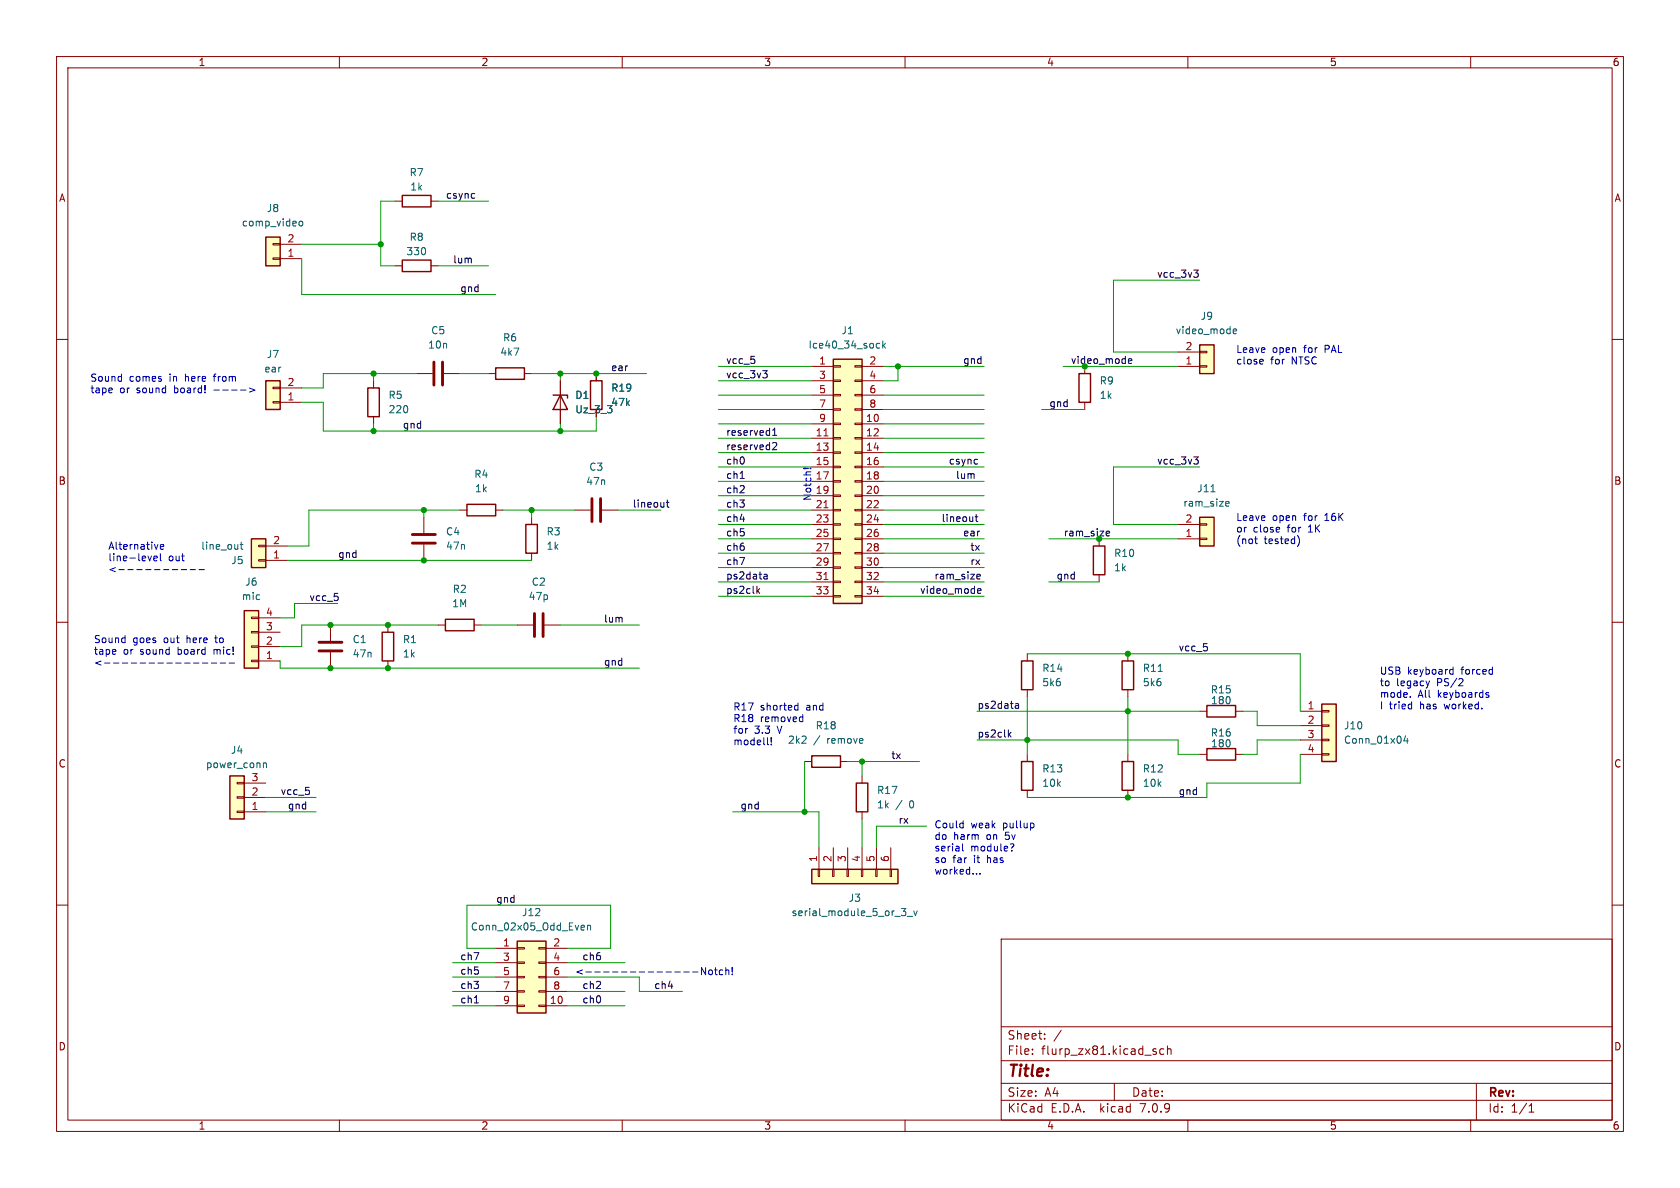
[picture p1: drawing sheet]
<svg xmlns="http://www.w3.org/2000/svg" width="297mm" height="210mm" viewBox="0 0 297 210" stroke-linecap="round" stroke-linejoin="round" font-family="sans-serif">
<g fill="none" stroke="#840000" stroke-width=".18">
<path d="M10 10h277v190h-277zM12 12h273v186h-273zM60 10v2M110 10v2M160 10v2M210 10v2M260 10v2M69.8 35.6h1.3M76.2 35.6h1.3M10 60h2M48.3 43.1h1.2v.2h-1.2zM48.3 45.6h1.2v.2h-1.2z"/>
<path d="M49.5 45.7h3.8M49.5 43.2h3.8M69.8 47h1.3M76.2 47h1.3M285 60h2M48.3 68.5h1.2v.2h-1.2zM48.3 71h1.2v.2h-1.2zM49.5 71.1h3.8M49.5 68.6h3.8M66 67.3v1.3M66 73.7v1.2M73.7 66h2.8"/>
<path d="M78.5 66h2.8M86.4 66h1.2M92.7 66h1.3M99.1 67.3v7.6M105.4 66v1.3M143.5 64.8h3.8M143.5 74.9h3.8M143.5 77.5h3.8M143.5 67.3h3.8M143.5 69.9h3.8M143.5 72.4h3.8M147.3 79.9h1.3v.2h-1.3z"/>
<path d="M147.3 77.3h1.3v.3h-1.3zM147.3 74.8h1.3v.3h-1.3zM147.3 72.3h1.3v.2h-1.3zM147.3 69.7h1.3v.3h-1.3zM147.3 67.2h1.3v.2h-1.3zM147.3 64.6h1.3v.3h-1.3zM151.1 79.9h1.3v.2h-1.3zM151.1 77.3h1.3v.3h-1.3zM151.1 74.8h1.3v.3h-1.3zM151.1 72.3h1.3v.2h-1.3zM151.1 69.7h1.3v.3h-1.3zM151.1 67.2h1.3v.2h-1.3z"/>
<path d="M151.1 64.6h1.3v.3h-1.3zM152.4 64.8h3.8M152.4 74.9h3.8M152.4 77.5h3.8M152.4 67.3h3.8M152.4 69.9h3.8M152.4 72.4h3.8M191.8 64.8v1.2M191.8 71.1v1.3M208.3 64.8h3.8M208.3 62.2h3.8M212.1 62.1h1.3v.3h-1.3z"/>
<path d="M212.1 64.6h1.3v.3h-1.3zM45.7 96.4h1.3v.2h-1.3zM45.7 98.9h1.3v.3h-1.3zM47 99.1h3.8M47 96.5h3.8M74.9 91.4v2.8M74.9 96.3v2.8M81.3 90.2h1.2M87.6 90.2h1.3M94 91.4v1.3M94 97.8v1.3M101.6 90.2h2.8"/>
<path d="M106.4 90.2h2.8M143.5 90.2h3.8M143.5 95.3h3.8M143.5 92.7h3.8M143.5 80h3.8M143.5 82.6h3.8M143.5 85.1h3.8M143.5 87.6h3.8M143.5 97.8h3.8M147.3 97.7h1.3v.2h-1.3zM147.3 95.1h1.3v.3h-1.3zM147.3 92.6h1.3v.2h-1.3z"/>
<path d="M147.3 90h1.3v.3h-1.3zM147.3 87.5h1.3v.3h-1.3zM147.3 85h1.3v.2h-1.3zM147.3 82.4h1.3v.3h-1.3zM151.1 97.7h1.3v.2h-1.3zM151.1 95.1h1.3v.3h-1.3zM151.1 92.6h1.3v.2h-1.3zM151.1 90h1.3v.3h-1.3zM151.1 87.5h1.3v.3h-1.3zM151.1 85h1.3v.2h-1.3zM151.1 82.4h1.3v.3h-1.3zM152.4 90.2h3.8"/>
<path d="M152.4 95.3h3.8M152.4 92.7h3.8M152.4 80h3.8M152.4 82.6h3.8M152.4 85.1h3.8M152.4 87.6h3.8M152.4 97.8h3.8M194.3 95.3v1.2M208.3 95.3h3.8M208.3 92.7h3.8M212.1 92.6h1.3v.2h-1.3zM212.1 95.1h1.3v.3h-1.3z"/>
<path d="M10 110h2M44.4 109.1h1.3v.2h-1.3zM44.4 111.6h1.3v.3h-1.3zM44.4 114.2h1.3v.2h-1.3zM44.4 116.7h1.3v.3h-1.3zM45.7 116.8h3.8M45.7 114.3h3.8M45.7 111.8h3.8M45.7 109.2h3.8M58.4 110.5v2.8M58.4 115.3v2.8M68.6 110.5v1.3"/>
<path d="M68.6 116.8v1.3M77.5 110.5h1.2M83.8 110.5h1.3M91.4 110.5h2.8M96.3 110.5h2.8M143.5 100.3h3.8M143.5 102.9h3.8M143.5 105.4h3.8M147.3 105.3h1.3v.2h-1.3zM147.3 102.7h1.3v.3h-1.3zM147.3 100.2h1.3v.3h-1.3zM151.1 105.3h1.3v.2h-1.3z"/>
<path d="M151.1 102.7h1.3v.3h-1.3zM151.1 100.2h1.3v.3h-1.3zM152.4 100.3h3.8M152.4 102.9h3.8M152.4 105.4h3.8M181.6 115.6v1.2M194.3 101.6v1.3M199.4 115.6v1.2M285 110h2M41.9 138.3h1.3v.3h-1.3zM43.2 138.4h3.8M142.2 134.6h1.3"/>
<path d="M148.6 134.6h1.3M152.4 137.2v1.2M181.6 121.9v1.3M181.6 133.4v1.2M181.6 139.7v1.3M199.4 121.9v1.3M199.4 133.4v1.2M199.4 139.7v1.3M212.1 125.7h1.3M212.1 133.4h1.3M218.4 125.7h1.3M218.4 133.4h1.3"/>
<path d="M229.9 125.7h3.8M229.9 128.3h3.8M229.9 130.8h3.8M229.9 133.4h3.8M233.7 133.2h1.2v.3h-1.2zM233.7 130.7h1.2v.2h-1.2zM233.7 128.1h1.2v.3h-1.2zM233.7 125.6h1.2v.3h-1.2zM10 160h2M41.9 140.8h1.3v.3h-1.3zM41.9 143.4h1.3v.2h-1.3zM43.2 143.5h3.8"/>
<path d="M43.2 141h3.8M144.7 153.7h.2v1.2h-.2zM144.8 149.9v3.8M147.2 153.7h.2v1.2h-.2zM147.3 149.9v3.8M149.7 153.7h.3v1.2h-.3zM149.9 149.9v3.8M152.3 153.7h.2v1.2h-.2zM152.4 143.5v1.3M152.4 149.9v3.8M154.8 153.7h.3v1.2h-.3zM154.9 149.9v3.8"/>
<path d="M157.4 153.7h.2v1.2h-.2zM157.5 149.9v3.8M285 160h2M87.6 167.6h3.8M87.6 177.8h3.8M87.6 170.2h3.8M87.6 172.7h3.8M87.6 175.3h3.8M91.4 177.7h1.3v.2h-1.3zM91.4 175.1h1.3v.3h-1.3zM91.4 172.6h1.3v.2h-1.3zM91.4 170.1h1.3v.2h-1.3z"/>
<path d="M91.4 167.5h1.3v.3h-1.3zM95.2 177.7h1.3v.2h-1.3zM95.2 175.1h1.3v.3h-1.3zM95.2 172.6h1.3v.2h-1.3zM95.2 170.1h1.3v.2h-1.3zM95.2 167.5h1.3v.3h-1.3zM96.5 167.6h3.8M96.5 177.8h3.8M96.5 170.2h3.8M96.5 172.7h3.8M96.5 175.3h3.8M177 166h108v32h-108z"/>
<path d="M60 198v2M110 198v2M160 198v2M177 194.5h108M177 191.5h108M177 187.5h108M177 181.5h108M182.5 186.3v.1M182.5 185.5v.1M184.7 183.6v.1M184.7 182.8v.1M187.6 182.1l-1.3 2"/>
<path d="M197 191.5v3M204 185.9l.4 .1 .1 .2-.3 .2h-.2M204 185.4l.4 .1M205.7 185.5l-.4-.1-.3 .3v.4l.2 .2h.5M206.4 185.5l.2-.1 .4 .1v.9M206.4 184.9v1.5M210 198v2M260 198v2M261 191.5v6.5M270.3 196.6h.9M270.3 195.5l.4-.4v1.5"/>
</g>
<g fill="none" stroke="#840000" stroke-width=".25">
<path d="M71.1 34.5h5.1v2.1h-5.1zM47 41.9h2.5v5.1h-2.5zM71.1 46h5.1v2h-5.1zM47 67.3h2.5v5.1h-2.5zM65 68.6h2.1v5.1h-2.1zM87.6 65h5.1v2.1h-5.1zM97.8 69.9h2.5v.5M99.1 69.9l1.2 2.5h-2.5zM104.4 67.3h2v5.1h-2zM147.3 63.5h5.1v43.2h-5.1zM190.8 66h2v5.1h-2zM212.1 61h2.5v5h-2.5z"/>
<path d="M44.4 95.3h2.6v5h-2.6zM82.5 89.2h5.1v2h-5.1zM93 92.7h2v5.1h-2zM193.3 96.5h2v5.1h-2zM212.1 91.4h2.5v5.1h-2.5zM43.2 108h2.5v10.1h-2.5zM67.6 111.8h2v5h-2zM78.7 109.5h5.1v2h-5.1zM180.6 116.8h2v5.1h-2zM198.4 116.8h2v5.1h-2zM40.6 137.2h2.6v7.6h-2.6zM143.5 133.6h5.1v2h-5.1z"/>
<path d="M151.4 138.4h2v5.1h-2zM180.6 134.6h2v5.1h-2zM198.4 134.6h2v5.1h-2zM213.4 124.7h5v2h-5zM213.4 132.3h5v2.1h-5zM233.7 124.5h2.5v10.1h-2.5zM143.5 153.7h15.2v2.5h-15.2zM91.4 166.4h5.1v12.7h-5.1z"/>
</g>
<path d="M76.7 64v4.1M78.2 64v4.1M72.9 94.5h4.1M72.9 96h4.1M104.6 88.1v4.1M106.2 88.1v4.1M56.4 115.1h4.1M56.4 113.5h4.1M94.5 108.5v4M96 108.5v4" fill="none" stroke="#840000" stroke-width=".51"/>
<g fill="#ffffc2" stroke="#ffffc2" stroke-width=".18">
<path d="M47 41.9h2.5v5.1h-2.5z"/>
<path d="M47 67.3h2.5v5.1h-2.5z"/>
<path d="M233.7 124.5h2.5v10.1h-2.5z"/>
<path d="M43.2 108h2.5v10.1h-2.5z"/>
<path d="M40.6 137.2h2.6v7.6h-2.6z"/>
<path d="M91.4 166.4h5.1v12.7h-5.1z"/>
<path d="M212.1 61h2.5v5h-2.5z"/>
<path d="M212.1 91.4h2.5v5.1h-2.5z"/>
<path d="M147.3 63.5h5.1v43.2h-5.1z"/>
<path d="M44.4 95.3h2.6v5h-2.6z"/>
<path d="M143.5 153.7h15.2v2.5h-15.2z"/>
</g>
<g fill="none" stroke="#006464" stroke-width=".18">
<path d="M52.9 39.2l.2-.1 .4 .1v.5l-.1 .2h-.3l-.2-.1zM218 58.6l.6-.1v-.3h-.4l-.2 .1 .1 .6h.5M155.2 60.7l.3 .1M155.5 61.5h-.3M156.1 60.3v1.2M156.2 61.1l.3 .4M156.5 60.7l-.4 .5M42.5 96.3h.4M42.6 95.8v1.1l.3 .2M214.1 86.9h.7M216.7 89.4h.5M216.7 88.7l.4-.1 .2 .3-.6 .2"/>
<path d="M204.8 118.7h.7M46.6 134.9v.8M46.6 135l.1-.1h.4v.8M248.5 130.1l-.3 .9h.8M248.8 130.5v.9M102.9 163.6h.4v.3l-.6 .1M103.3 164.3l-.4 .1M103.9 163.7l.1-.1h.4v.8M103.9 163.6v.8M159.4 160.6h.7l-.4 .5 .4 .1v.4l-.2 .3h-.4M160.4 162h1M161.5 161l.3 .9 .3-.9"/>
</g>
<path d="M145.7 77.1h.7M145.7 89.8h.7M145.7 102.5h.7" fill="none" stroke="#a90000" stroke-width=".18"/>
<g fill="none" stroke="#0f0f0f" stroke-width=".18">
<path d="M83.8 34.2l.1 .1M83.9 35h-.1M211 47.7h.8l-.4 .5 .4 .2v.4l-.2 .2h-.4M133.4 63.6v.5M134.8 65.5h.8l-.4 .5 .4 .1v.5l-.2 .2h-.4M136.6 77h.7M136.6 76.1l.4-.4v1.3M136.7 78.3l.4-.1 .2 .4-.8 .9h.8M199.5 63.8l.6-.1-.1-.2-.3-.1-.2 .2 .1 .6h.4M117.8 88.8h.5M118 88.4v1.1l.3 .2M130.8 84.6h.8"/>
<path d="M172.4 91.4h.5M172.6 90.9v1.1l.3 .2M172.7 81.2l.1 .1M172.8 82h-.1M195.6 94.7h.5M195.6 94l.4-.1 .2 .3-.6 .1M211 80.8h.8l-.4 .5 .4 .1v.4l-.2 .2h-.4M59.7 105.5v.5M133.9 104.4l.4 .5M134.3 104.1l-.5 .4M135.1 101.6h.5v.8M135.1 102.3h.5"/>
<path d="M135.6 101.8l-.5 .1M172.8 101.6l.3-.1 .2 .3-.6 .1M172.8 102.3h.4M172.8 104.5l.6-.1v-.3h-.4l-.2 .1 .1 .6h.5M213.4 114.4v.5M54.6 139.8v.5M178.4 129.8l.3 .5M178.7 129.5l-.4 .4M179.5 124.4h.5l.1 .8M179.5 125.2h.6M180.1 124.7l-.6 .1M83.9 177.3h.7"/>
</g>
<g fill="none" stroke="#0000c2" stroke-width=".18">
<path d="M42.5 69h1M44.1 68.6l1 .4-1 .3M222.9 63.5l.4 .1v.2l-.6 .1M223.3 64.3l-.4 .1M26.8 98.3l-.3 .8M27.2 98.7l.6-.1-.1-.2-.3-.1-.2 .2 .1 .6h.4M28.3 96.7l.6-.1v-.3h-.4l-.2 .1 .1 .6h.5M28.3 97.9v1.1l.2 .1M142.1 82.8h.8M143.2 82.8h.1M221.8 95.3h.5M222 96l.3 .1"/>
<path d="M229.4 94.7a1.47 1.47 0 0 1 0 1.9M17.9 116.8l-1 .4 1 .4M18.5 117.2h1M20.1 117.2h.9M20.4 100.3l-.9 .4 .9 .4M21 100.7h1M21.6 117.2h1M22.6 100.7h1M23.2 117.2h1M24.2 100.7h.9M24.8 117.2h.9M25.7 100.7h1"/>
<path d="M26.3 117.2h1M27.3 100.7h1M27.9 117.2h1M28.9 100.7h1M29.5 117.2h1M30.5 100.7h.9M31.1 117.2h.9M32 100.7h1M32.6 117.2h1M33.6 100.7h1M34.2 117.2h1M35.2 100.7h.9"/>
<path d="M35.8 117.2h.9M37.4 117.2h.9M38.9 117.2h1M40.5 117.2h1M256.5 118.3l.4 .1M256.9 117.9v1.3M256.9 119.1l-.4 .1M135.7 131.5l.2 .2M136.4 131.5v.2M136.4 130.4v.8M140.7 124.7h.4M141.1 124.3v1.2"/>
<path d="M141.1 125.5h-.4M141.8 126.7l.1 .1M141.9 126.3v1.3M141.9 127.5l-.1 .1M249.3 123.2v.1M252.7 120.4l-.3 .8M258.5 120l.1 .2v.3l-.7 .7h.7M262.9 122.8l.3 .1v.2l-.1 .2h-.3M262.9 122.4l.3 .1M170.2 145.5l.1 .1M170.2 149.2v1.1l.1 .1M170.3 145.1v1.2"/>
<path d="M170.3 146.3h-.1M173.2 154.4v.1M178.9 150.3v.1M179 149.2l.2 .3-.3 .4M182.7 145.6l.1 .1-.1 .6M103 171.5l-1 .3 1 .4M103.6 171.8h.9M105.1 171.8h1M106.7 171.8h1M108.3 171.8h1M109.9 171.8h.9M111.4 171.8h1"/>
<path d="M113 171.8h1M114.6 171.8h.9M116.2 171.8h.9M117.7 171.8h1M119.3 171.8h1M120.9 171.8h.9M122.4 171.8h1M124.7 171v1.3l-.7-1.3v1.3M125.4 171.5h.3l.3 .2v.4l-.3 .2-.3-.1-.1-.1zM126.3 171.5h.5M126.5 171v1.1l.3 .2M127.8 171.5h-.4l-.2 .2 .1 .5h.5"/>
<path d="M128.3 171.6l.2-.1h.3l.1 .8M128.3 171v1.3M129.5 172.2v.1M129.5 171v.8"/>
</g>
<g fill="none" stroke="#009600" stroke-width=".18">
<path d="M69.8 35.6h-2.5v11.4h2.5M77.5 35.6h8.9M53.3 45.7v6.4h34.3M53.3 43.2h14M77.5 47h8.9M212.1 49.5h-15.3v12.7h11.5M53.3 71.1h3.8v5.1h48.3v-2.5M66 66v1.3M66 74.9v1.3M73.7 66h-16.6v2.6h-3.8M81.3 66h5.1M94 66h20.3"/>
<path d="M99.1 66v1.3M99.1 74.9v1.3M127 74.9h16.5M127 72.4h16.5M127 64.8h16.5M127 69.9h16.5M127 77.5h16.5M127 67.3h16.5M156.2 74.9h17.8M156.2 72.4h17.8M156.2 64.8h17.8M156.2 69.9h17.8"/>
<path d="M156.2 77.5h17.8M158.7 64.8v2.5h-2.5M184.1 72.4h7.7M188 64.8h20.3M50.8 99.1h43.2M74.9 90.2v1.2M81.3 90.2h-26.7v6.3h-3.8M88.9 90.2h12.7M94 90.2v1.2M109.2 90.2h7.6M127 92.7h16.5M127 95.3h16.5"/>
<path d="M127 85.1h16.5M127 87.6h16.5M127 90.2h16.5M127 80h16.5M127 82.6h16.5M127 97.8h16.5M156.2 92.7h17.8M156.2 95.3h17.8M156.2 85.1h17.8M156.2 87.6h17.8M156.2 90.2h17.8M156.2 80h17.8"/>
<path d="M156.2 82.6h17.8M156.2 97.8h17.8M185.4 95.3h22.9M212.1 82.6h-15.3v10.1h11.5M49.5 116.8v1.3h63.5M59.7 106.7h-7.6v2.5h-2.6M77.5 110.5h-24.2v3.8h-3.8M85.1 110.5h6.3M99.1 110.5h13.9M127 102.9h16.5M127 100.3h16.5M127 105.4h16.5"/>
<path d="M156.2 102.9h17.8M156.2 100.3h17.8M156.2 105.4h17.8M181.6 115.6h48.3v10.1M185.4 102.9h8.9M142.2 134.6v8.9M149.9 134.6h12.7M152.4 134.6v2.6M172.7 130.8h35.6v2.6h3.8M172.7 125.7h39.4M181.6 123.2v10.2M199.4 123.2v10.2"/>
<path d="M219.7 125.7h2.5v2.6h7.7M229.9 133.4v5h-16.5v2.6h-31.8M229.9 130.8h-7.7v2.6h-2.5M47 141h8.9M47 143.5h8.9M129.5 143.5h15.3v6.4M152.4 144.8v5.1M163.8 146.1h-8.9v3.8M80 175.3h7.6M80 172.7h7.6M80 177.8h7.6M80 170.2h7.6"/>
<path d="M87.6 167.6h-5.1v-7.6h25.4v7.6h-7.6M100.3 175.3h10.2M100.3 172.7h12.7v2.6h7.6M100.3 177.8h10.2M100.3 170.2h10.2"/>
</g>
<g fill="#009600" stroke="#009600" stroke-width=".18">
<circle cx="199.4" cy="141" r=".46"/>
<circle cx="199.4" cy="125.7" r=".46"/>
<circle cx="199.4" cy="115.6" r=".46"/>
<circle cx="58.4" cy="118.1" r=".46"/>
<circle cx="58.4" cy="110.5" r=".46"/>
<circle cx="68.6" cy="110.5" r=".46"/>
<circle cx="68.6" cy="118.1" r=".46"/>
<circle cx="142.2" cy="143.5" r=".46"/>
<circle cx="152.4" cy="134.6" r=".46"/>
<circle cx="67.3" cy="43.2" r=".46"/>
<circle cx="66" cy="66" r=".46"/>
<circle cx="66" cy="76.2" r=".46"/>
<circle cx="74.9" cy="99.1" r=".46"/>
<circle cx="74.9" cy="90.2" r=".46"/>
<circle cx="94" cy="90.2" r=".46"/>
<circle cx="181.6" cy="130.8" r=".46"/>
<circle cx="158.7" cy="64.8" r=".46"/>
<circle cx="105.4" cy="66" r=".46"/>
<circle cx="99.1" cy="66" r=".46"/>
<circle cx="99.1" cy="76.2" r=".46"/>
</g>
<text font-size="2.8" fill="#840000" x="178" y="190.9">Title:</text>
<g font-size="2.1" fill="#840000">
<text x="178" y="184">Sheet:</text>
<text x="178" y="186.7">File:</text>
<text x="184.1" y="186.7">flurp_zx81.kicad_sch</text>
<text x="178" y="196.9">KiCad</text>
<text x="178" y="194.1">Size:</text>
<text x="184.7" y="194.1">A4</text>
<text x="185.7" y="196.9">E.D.A.</text>
<text x="194.6" y="196.9">kicad</text>
<text x="200" y="194.1">Date:</text>
<text x="201.8" y="196.9">7.0.9</text>
<text x="263" y="194.3">Rev:</text>
<text x="263" y="196.9">Id:</text>
<text x="267.1" y="196.9">1/1</text>
</g>
<g font-size="1.8" fill="#840000">
<text x="35" y="11.9">1</text>
<text x="85" y="11.9">2</text>
<text x="135" y="11.9">3</text>
<text x="185" y="11.9">4</text>
<text x="235" y="11.9">5</text>
<text x="285" y="11.9">6</text>
<text x="10.3" y="35.9">A</text>
<text x="285.3" y="35.9">A</text>
<text x="101.6" y="73.3">Uz_3_3</text>
<text x="10.3" y="85.9">B</text>
<text x="285.3" y="85.9">B</text>
<text x="10.3" y="135.9">C</text>
<text x="285.3" y="135.9">C</text>
<text x="10.3" y="185.9">D</text>
<text x="285.3" y="185.9">D</text>
<text x="35" y="199.9">1</text>
<text x="85" y="199.9">2</text>
<text x="135" y="199.9">3</text>
<text x="185" y="199.9">4</text>
<text x="235" y="199.9">5</text>
<text x="285" y="199.9">6</text>
</g>
<g font-size="1.8" fill="#006464">
<text x="72.3" y="31.3">R7</text>
<text x="72.4" y="33.9">1k</text>
<text x="42.7" y="40.2">comp_video</text>
<text x="47.1" y="37.7">J8</text>
<text x="71.7" y="45.3">330</text>
<text x="72.3" y="42.8">R8</text>
<text x="76.1" y="59.3">C5</text>
<text x="148.7" y="59.3">J1</text>
<text x="207.8" y="59.3">video_mode</text>
<text x="212.2" y="56.7">J9</text>
<text x="47.1" y="63.5">J7</text>
<text x="75.6" y="61.8">10n</text>
<text x="88.3" y="63.1">4k7</text>
<text x="88.8" y="60.6">R6</text>
<text x="142.8" y="61.8">Ice40_34_sock</text>
<text x="46.6" y="66">ear</text>
<text x="68.6" y="70.7">R5</text>
<text x="101.6" y="70.7">D1</text>
<text x="108" y="72">47k</text>
<text x="108" y="69.4">R19</text>
<text x="194.3" y="68.2">R9</text>
<text x="194.3" y="70.7">1k</text>
<text x="68.6" y="73.3">220</text>
<text x="104.1" y="83.4">C3</text>
<text x="83.7" y="84.7">R4</text>
<text x="83.9" y="87.2">1k</text>
<text x="103.5" y="86">47n</text>
<text x="209.1" y="89.8">ram_size</text>
<text x="211.6" y="87.2">J11</text>
<text x="78.7" y="94.8">C4</text>
<text x="96.5" y="94.8">R3</text>
<text x="35.5" y="97.4">line_out</text>
<text x="40.8" y="99.9">J5</text>
<text x="78.7" y="97.4">47n</text>
<text x="96.5" y="97.4">1k</text>
<text x="196.9" y="98.7">R10</text>
<text x="196.9" y="101.2">1k</text>
<text x="42.7" y="106.3">mic</text>
<text x="43.3" y="103.7">J6</text>
<text x="79.8" y="107.5">1M</text>
<text x="79.9" y="105">R2</text>
<text x="93.4" y="106.3">47p</text>
<text x="93.9" y="103.7">C2</text>
<text x="62.2" y="113.9">C1</text>
<text x="71.1" y="113.9">R1</text>
<text x="62.2" y="116.4">47n</text>
<text x="71.1" y="116.4">1k</text>
<text x="184.2" y="119">R14</text>
<text x="201.9" y="119">R11</text>
<text x="184.2" y="121.5">5k6</text>
<text x="201.9" y="121.5">5k6</text>
<text x="214" y="122.8">R15</text>
<text x="214" y="124.7">180</text>
<text x="139.2" y="131.7">2k2</text>
<text x="143.8" y="131.7">/</text>
<text x="144.1" y="129.1">R18</text>
<text x="146.3" y="131.7">remove</text>
<text x="214" y="130.4">R16</text>
<text x="237.5" y="131.7">Conn_01x04</text>
<text x="237.5" y="129.1">J10</text>
<text x="36.3" y="136">power_conn</text>
<text x="40.7" y="133.5">J4</text>
<text x="184.2" y="136.8">R13</text>
<text x="201.9" y="136.8">R12</text>
<text x="214" y="132.3">180</text>
<text x="154.9" y="140.6">R17</text>
<text x="154.9" y="143.1">1k</text>
<text x="158.4" y="143.1">/</text>
<text x="160.9" y="143.1">0</text>
<text x="184.2" y="139.3">10k</text>
<text x="201.9" y="139.3">10k</text>
<text x="149.9" y="159.6">J3</text>
<text x="83.1" y="164.7">Conn_02x05_Odd_Even</text>
<text x="92.2" y="162.2">J12</text>
<text x="139.8" y="162.2">serial_module_5_or_3_v</text>
</g>
<g font-size="1.8" fill="#0f0f0f">
<text x="78.7" y="35.2">csync</text>
<text x="80" y="46.6">lum</text>
<text x="81.3" y="51.7">gnd</text>
<text x="204.5" y="49.2">vcc_3v3</text>
<text x="107.9" y="65.7">ear</text>
<text x="128.3" y="64.4">vcc_5</text>
<text x="170.2" y="64.4">gnd</text>
<text x="128.3" y="67">vcc_3v3</text>
<text x="71.1" y="75.9">gnd</text>
<text x="128.3" y="77.1">reserved1</text>
<text x="185.4" y="72">gnd</text>
<text x="128.3" y="82.2">ch0</text>
<text x="128.3" y="79.7">reserved2</text>
<text x="167.6" y="82.2">csync</text>
<text x="204.5" y="82.2">vcc_3v3</text>
<text x="111.8" y="89.8">lineout</text>
<text x="128.3" y="87.3">ch2</text>
<text x="128.3" y="84.7">ch1</text>
<text x="128.3" y="89.8">ch3</text>
<text x="168.9" y="84.7">lum</text>
<text x="128.3" y="94.9">ch5</text>
<text x="128.3" y="92.4">ch4</text>
<text x="166.4" y="92.4">lineout</text>
<text x="170.2" y="94.9">ear</text>
<text x="59.7" y="98.7">gnd</text>
<text x="128.3" y="100">ch7</text>
<text x="128.3" y="97.4">ch6</text>
<text x="171.4" y="100">rx</text>
<text x="171.4" y="97.4">tx</text>
<text x="54.6" y="106.3">vcc_5</text>
<text x="128.3" y="105.1">ps2clk</text>
<text x="128.3" y="102.5">ps2data</text>
<text x="162.6" y="105.1">video_mode</text>
<text x="165.1" y="102.5">ram_size</text>
<text x="186.7" y="102.5">gnd</text>
<text x="106.7" y="110.1">lum</text>
<text x="106.7" y="117.8">gnd</text>
<text x="208.3" y="115.2">vcc_5</text>
<text x="172.7" y="125.4">ps2data</text>
<text x="172.7" y="130.5">ps2clk</text>
<text x="157.5" y="134.3">tx</text>
<text x="49.5" y="140.6">vcc_5</text>
<text x="50.8" y="143.2">gnd</text>
<text x="130.8" y="143.2">gnd</text>
<text x="208.3" y="140.6">gnd</text>
<text x="158.7" y="145.7">rx</text>
<text x="87.6" y="159.7">gnd</text>
<text x="81.3" y="172.4">ch5</text>
<text x="81.3" y="169.8">ch7</text>
<text x="102.9" y="169.8">ch6</text>
<text x="81.3" y="174.9">ch3</text>
<text x="81.3" y="177.5">ch1</text>
<text x="102.9" y="177.5">ch0</text>
<text x="102.9" y="174.9">ch2</text>
<text x="115.6" y="174.9">ch4</text>
</g>
<g font-size="1.8" fill="#a90000">
<text x="50.7" y="45.5">1</text>
<text x="50.7" y="42.9">2</text>
<text x="144.7" y="64.5">1</text>
<text x="153.6" y="64.5">2</text>
<text x="209.5" y="64.5">1</text>
<text x="209.5" y="62">2</text>
<text x="50.7" y="70.9">1</text>
<text x="50.7" y="68.3">2</text>
<text x="144.7" y="67.1">3</text>
<text x="144.7" y="69.6">5</text>
<text x="153.6" y="67.1">4</text>
<text x="153.6" y="69.6">6</text>
<text x="144.1" y="77.2">11</text>
<text x="144.7" y="72.1">7</text>
<text x="144.7" y="74.7">9</text>
<text x="153" y="74.7">10</text>
<text x="153" y="77.2">12</text>
<text x="153.6" y="72.1">8</text>
<text x="144.1" y="79.8">13</text>
<text x="144.1" y="82.3">15</text>
<text x="153" y="79.8">14</text>
<text x="153" y="82.3">16</text>
<text x="144.1" y="84.8">17</text>
<text x="144.1" y="87.4">19</text>
<text x="144.1" y="89.9">21</text>
<text x="153" y="84.8">18</text>
<text x="153" y="87.4">20</text>
<text x="153" y="89.9">22</text>
<text x="144.1" y="92.5">23</text>
<text x="144.1" y="95">25</text>
<text x="153" y="92.5">24</text>
<text x="153" y="95">26</text>
<text x="209.5" y="95">1</text>
<text x="209.5" y="92.5">2</text>
<text x="48.2" y="98.8">1</text>
<text x="48.2" y="96.3">2</text>
<text x="144.1" y="97.5">27</text>
<text x="144.1" y="100.1">29</text>
<text x="153" y="97.5">28</text>
<text x="153" y="100.1">30</text>
<text x="144.1" y="102.6">31</text>
<text x="144.1" y="105.2">33</text>
<text x="153" y="102.6">32</text>
<text x="153" y="105.2">34</text>
<text x="46.9" y="111.5">3</text>
<text x="46.9" y="109">4</text>
<text x="46.9" y="116.6">1</text>
<text x="46.9" y="114">2</text>
<text x="231.1" y="125.5">1</text>
<text x="231.1" y="128">2</text>
<text x="231.1" y="130.6">3</text>
<text x="231.1" y="133.1">4</text>
<text x="44.4" y="143.3">1</text>
<text x="44.4" y="140.7">2</text>
<text x="44.4" y="138.2">3</text>
<text x="144.5" y="152.5" transform="rotate(-90 144.5 152.5)">1</text>
<text x="147.1" y="152.5" transform="rotate(-90 147.1 152.5)">2</text>
<text x="149.6" y="152.5" transform="rotate(-90 149.6 152.5)">3</text>
<text x="152.1" y="152.5" transform="rotate(-90 152.1 152.5)">4</text>
<text x="154.7" y="152.5" transform="rotate(-90 154.7 152.5)">5</text>
<text x="157.2" y="152.5" transform="rotate(-90 157.2 152.5)">6</text>
<text x="88.8" y="167.4">1</text>
<text x="97.7" y="167.4">2</text>
<text x="88.8" y="169.9">3</text>
<text x="88.8" y="172.5">5</text>
<text x="97.7" y="169.9">4</text>
<text x="97.7" y="172.5">6</text>
<text x="88.8" y="175">7</text>
<text x="88.8" y="177.5">9</text>
<text x="97.1" y="177.5">10</text>
<text x="97.7" y="175">8</text>
</g>
<g font-size="1.8" fill="#009600">
<text x="189.2" y="64.4">video_mode</text>
<text x="188" y="94.9">ram_size</text>
</g>
<g font-size="1.8" fill="#0000c2">
<text x="218.4" y="62.5">Leave</text>
<text x="218.4" y="64.5">close</text>
<text x="224.6" y="64.5">for</text>
<text x="224.9" y="62.5">open</text>
<text x="228.5" y="64.5">NTSC</text>
<text x="230.6" y="62.5">for</text>
<text x="234.5" y="62.5">PAL</text>
<text x="15.9" y="67.6">Sound</text>
<text x="15.9" y="69.6">tape</text>
<text x="21.2" y="69.6">or</text>
<text x="22.9" y="67.6">comes</text>
<text x="24.3" y="69.6">sound</text>
<text x="30.1" y="67.6">in</text>
<text x="31.1" y="69.6">board!</text>
<text x="33" y="67.6">here</text>
<text x="38.2" y="69.6">----&gt;</text>
<text x="38.3" y="67.6">from</text>
<text x="143.5" y="88.7" transform="rotate(-90 143.5 88.7)">Notch!</text>
<text x="218.4" y="92.2">Leave</text>
<text x="218.4" y="94.2">or</text>
<text x="221.5" y="94.2">close</text>
<text x="224.9" y="92.2">open</text>
<text x="227.7" y="94.2">for</text>
<text x="230.6" y="92.2">for</text>
<text x="231.6" y="94.2">1K</text>
<text x="234.5" y="92.2">16K</text>
<text x="19" y="97.3">Alternative</text>
<text x="19" y="99.3">line-level</text>
<text x="29.8" y="99.3">out</text>
<text x="218.4" y="96.3">(not</text>
<text x="223.5" y="96.3">tested)</text>
<text x="16.5" y="113.8">Sound</text>
<text x="23.5" y="113.8">goes</text>
<text x="29.1" y="113.8">out</text>
<text x="33.3" y="113.8">here</text>
<text x="38.5" y="113.8">to</text>
<text x="16.5" y="115.8">tape</text>
<text x="21.8" y="115.8">or</text>
<text x="24.9" y="115.8">sound</text>
<text x="31.7" y="115.8">board</text>
<text x="38.2" y="115.8">mic!</text>
<text x="243.8" y="119.3">USB</text>
<text x="248.8" y="119.3">keyboard</text>
<text x="258.5" y="119.3">forced</text>
<text x="129.5" y="125.7">R17</text>
<text x="134.4" y="125.7">shorted</text>
<text x="142.6" y="125.7">and</text>
<text x="243.8" y="121.4">to</text>
<text x="243.8" y="123.4">mode.</text>
<text x="243.8" y="125.5">I</text>
<text x="245.6" y="125.5">tried</text>
<text x="246.9" y="121.4">legacy</text>
<text x="250.7" y="123.4">All</text>
<text x="251.1" y="125.5">has</text>
<text x="254.2" y="121.4">PS/2</text>
<text x="254.3" y="123.4">keyboards</text>
<text x="255.6" y="125.5">worked.</text>
<text x="129.5" y="127.7">R18</text>
<text x="129.5" y="129.8">for</text>
<text x="129.5" y="131.8">modell!</text>
<text x="133.4" y="129.8">3.3</text>
<text x="134.4" y="127.7">removed</text>
<text x="137.6" y="129.8">V</text>
<text x="165.1" y="146.5">Could</text>
<text x="165.1" y="148.6">do</text>
<text x="168.6" y="148.6">harm</text>
<text x="171.7" y="146.5">weak</text>
<text x="174.5" y="148.6">on</text>
<text x="177.4" y="146.5">pullup</text>
<text x="178" y="148.6">5v</text>
<text x="165.1" y="150.6">serial</text>
<text x="165.1" y="152.6">so</text>
<text x="165.1" y="154.7">worked...</text>
<text x="168.4" y="152.6">far</text>
<text x="171.6" y="150.6">module?</text>
<text x="172.3" y="152.6">it</text>
<text x="174.8" y="152.6">has</text>
</g>
</svg>
